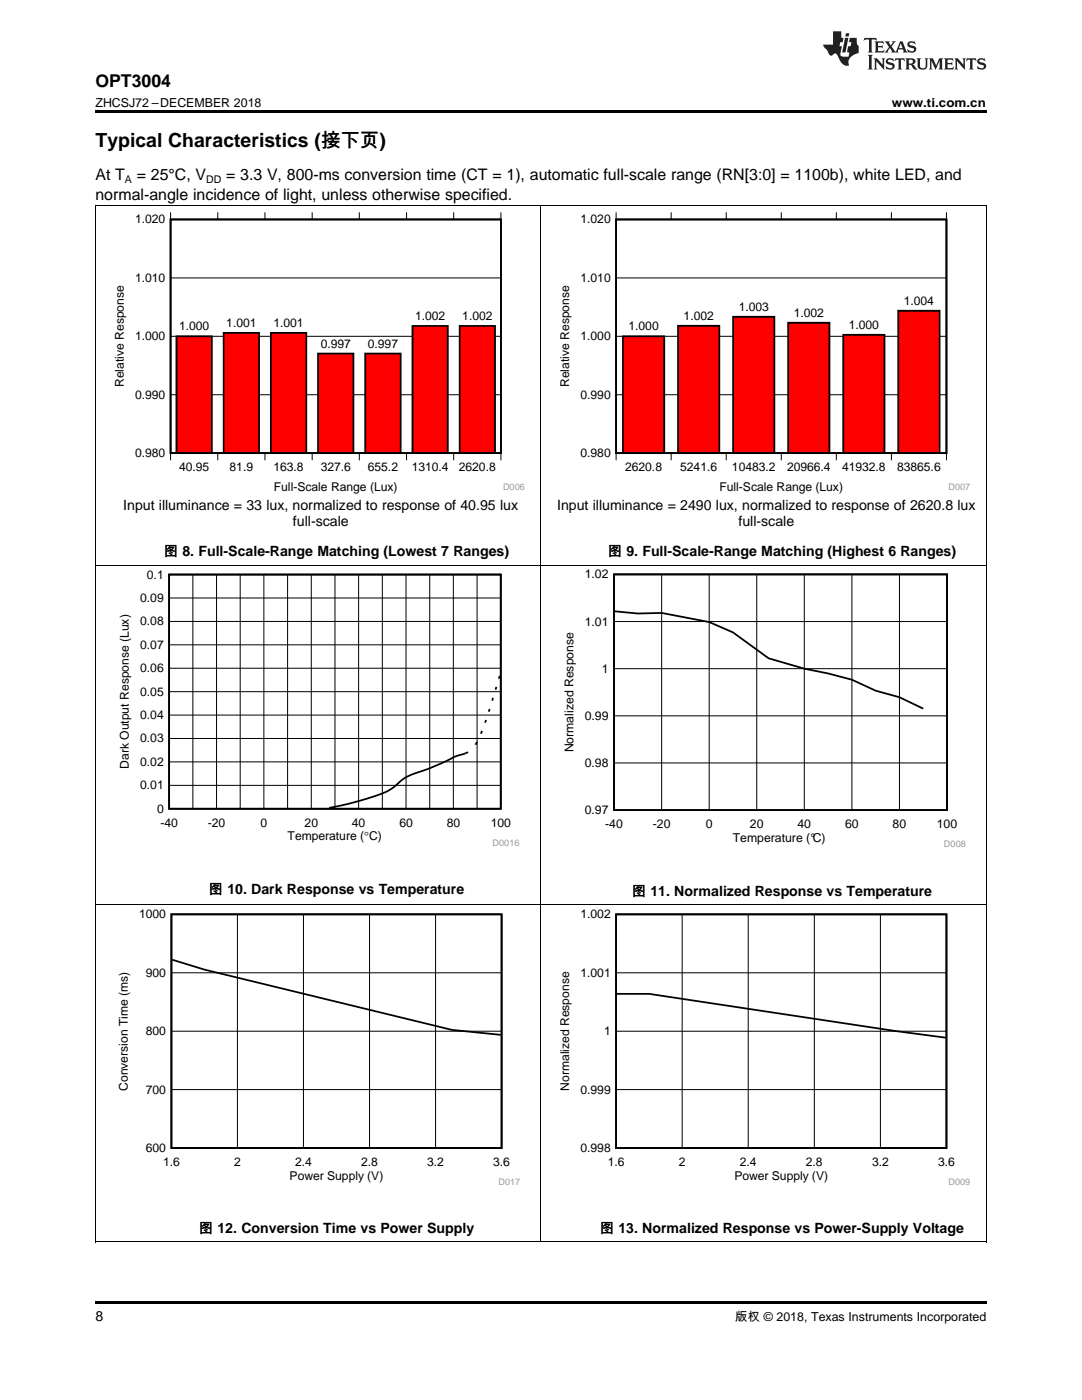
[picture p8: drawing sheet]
<svg xmlns="http://www.w3.org/2000/svg" width="216mm" height="279mm" viewBox="0 0 216 279" stroke-linecap="round" stroke-linejoin="round" font-family="sans-serif">
<path d="M19 247.9h.2zM196.7 247.9h.1zM19 259.7h177.8v.5h-177.8z" fill="#000"/>
<path d="M19.1 180.5v67.4M107.9 180.5v67.4M196.8 180.5v67.4M19 247.8h177.8" fill="none" stroke="#000" stroke-width=".2"/>
<path d="M23.2 181.5h80.6v55h-80.6z" fill-rule="evenodd" fill="#fff"/>
<path d="M34.2 182.5h65.9v46.6h-65.9zM34.4 191.5l6.4 2 49.4 12 9.7 1" fill="none" stroke="#000" stroke-width=".35"/>
<path d="M34.2 194.1h65.9M47.4 182.5v46.6M60.5 182.5v46.6M73.7 182.5v46.6M86.9 182.5v46.6M34.2 217.5h65.9M34.2 205.8h65.9" fill="none" stroke="#000" stroke-width=".2"/>
<path d="M111.3 181.5h82.3v55h-82.3z" fill-rule="evenodd" fill="#fff"/>
<path d="M122.9 182.5h66v46.6h-66zM123.1 198.3h6.4l49.5 7.5 9.7 1.3" fill="none" stroke="#000" stroke-width=".35"/>
<g fill="none" stroke="#000" stroke-width=".2">
<path d="M19.1 112.8v67.7M107.9 112.8v67.7M132 114.6v47.1M141.5 114.6v47.1M151 114.6v47.1M160.5 114.6v47.1M170 114.6v47.1M179.5 114.6v47.1M196.8 112.8v67.7M122.5 133.4h66.5M122.5 124h66.5M122.5 152.3h66.5"/>
<path d="M122.5 142.9h66.5M19 180.5h177.8M122.9 194.1h66M136.1 182.5v46.6M149.3 182.5v46.6M162.5 182.5v46.6M175.7 182.5v46.6M122.9 217.5h66M122.9 205.8h66"/>
</g>
<path d="M122.5 114.6h66.5v47.1h-66.5zM122.7 122l4.6 .4 4.7-.1 9.5 1.8 4.8 2.1 7.1 5.2 7.1 2 4.7 1 4.8 1.3 4.7 2.1 4.8 1.4 4.7 2.2" fill="none" stroke="#000" stroke-width=".36"/>
<path d="M23.4 113.7h80.2v55.1h-80.2z" fill-rule="evenodd" fill="#fff"/>
<path d="M33.7 114.7h66.2v46.7h-66.2zM98.4 139.3l-.2 .5M99 137.1l-.1 .5M99.7 134.9l-.2 .5M93.4 150.1l-.6 .3a22 22 0 0 0-5.2 2.1l-3.7 1.5a9.9 9.9 0 0 0-5.2 3 18.2 18.2 0 0 1-6.6 2.7l-6.4 1.5M95.2 148.1l-.3 .5M96.2 145.9l-.2 .5M97 143.7l-.2 .5M97.7 141.5l-.2 .5" fill="none" stroke="#000" stroke-width=".35"/>
<g fill="none" stroke="#000" stroke-width=".2">
<path d="M19.1 41.1v71.7M107.9 41.1v71.7M196.8 41.1v71.7M19 112.8h177.8M33.7 119.3h66.2M38.5 114.7v46.7M43.2 114.7v46.7M47.9 114.7v46.7M52.7 114.7v46.7M57.4 114.7v46.7M62.1 114.7v46.7M66.8 114.7v46.7"/>
<path d="M71.6 114.7v46.7M76.3 114.7v46.7M81 114.7v46.7M85.7 114.7v46.7M90.5 114.7v46.7M95.2 114.7v46.7M33.7 138h66.2M33.7 133.4h66.2M33.7 128.7h66.2M33.7 124h66.2M33.7 156.7h66.2M33.7 152h66.2"/>
<path d="M33.7 147.4h66.2M33.7 142.7h66.2"/>
</g>
<path d="M22.4 42.3h82.3v56.2h-82.3z" fill-rule="evenodd" fill="#fff"/>
<path d="M34 43.8h66v46.6h-66z" fill="none" stroke="#000" stroke-width=".35"/>
<g fill="none" stroke="#000" stroke-width=".2">
<path d="M34 42.4v1.4h66v-1.4M34 55.5h66M43.5 42.4v1.4M52.9 42.4v1.4M62.3 42.4v1.4M71.7 42.4v1.4M81.1 42.4v1.4M90.5 42.4v1.4M34 78.8h66M34 67.1h66M34 91.9v-1.5h66v1.5M43.5 90.4v1.5"/>
<path d="M52.9 90.4v1.5M62.3 90.4v1.5M71.7 90.4v1.5M81.1 90.4v1.5M90.5 90.4v1.5"/>
</g>
<path d="M35.2 67.1h7.1v23.3h-7.1z" fill-rule="evenodd" fill="#f00"/>
<path d="M35.2 67.1h7.1v23.3h-7.1z" fill="none" stroke="#000" stroke-width=".35"/>
<path d="M44.6 66.4h7.1v24h-7.1z" fill-rule="evenodd" fill="#f00"/>
<path d="M44.6 66.4h7.1v24h-7.1z" fill="none" stroke="#000" stroke-width=".35"/>
<path d="M54 66.4h7.1v24h-7.1z" fill-rule="evenodd" fill="#f00"/>
<path d="M54 66.4h7.1v24h-7.1z" fill="none" stroke="#000" stroke-width=".35"/>
<path d="M63.5 70.6h7v19.8h-7z" fill-rule="evenodd" fill="#f00"/>
<path d="M63.5 70.6h7v19.8h-7z" fill="none" stroke="#000" stroke-width=".35"/>
<path d="M72.9 70.6h7.1v19.8h-7.1z" fill-rule="evenodd" fill="#f00"/>
<path d="M72.9 70.6h7v19.8h-7z" fill="none" stroke="#000" stroke-width=".35"/>
<path d="M82.3 65h7.1v25.4h-7.1z" fill-rule="evenodd" fill="#f00"/>
<path d="M82.3 65.1h7.1v25.3h-7.1z" fill="none" stroke="#000" stroke-width=".35"/>
<path d="M91.7 65h7.1v25.4h-7.1z" fill-rule="evenodd" fill="#f00"/>
<path d="M34 43.8h66v46.6h-66zM91.7 65.1h7.1v25.3h-7.1z" fill="none" stroke="#000" stroke-width=".35"/>
<path d="M111.3 42.3h82.3v56.2h-82.3z" fill-rule="evenodd" fill="#fff"/>
<path d="M122.9 43.8h66v46.6h-66z" fill="none" stroke="#000" stroke-width=".35"/>
<g fill="none" stroke="#000" stroke-width=".2">
<path d="M122.9 42.4v1.4h66v-1.4M122.9 55.5h66M133.9 42.4v1.4M144.9 42.4v1.4M155.9 42.4v1.4M166.9 42.4v1.4M177.9 42.4v1.4M122.9 78.8h66M122.9 67.1h66M122.9 91.9v-1.5h66v1.5M133.9 90.4v1.5M144.9 90.4v1.5"/>
<path d="M155.9 90.4v1.5M166.9 90.4v1.5M177.9 90.4v1.5"/>
</g>
<path d="M124.3 67.1h8.3v23.3h-8.3z" fill-rule="evenodd" fill="#f00"/>
<path d="M124.3 67.1h8.2v23.3h-8.2z" fill="none" stroke="#000" stroke-width=".35"/>
<path d="M135.3 65h8.2v25.4h-8.2z" fill-rule="evenodd" fill="#f00"/>
<path d="M135.3 65h8.2v25.4h-8.2z" fill="none" stroke="#000" stroke-width=".35"/>
<path d="M146.3 63.2h8.2v27.2h-8.2z" fill-rule="evenodd" fill="#f00"/>
<path d="M146.3 63.2h8.2v27.2h-8.2z" fill="none" stroke="#000" stroke-width=".35"/>
<path d="M157.3 64.4h8.2v26h-8.2z" fill-rule="evenodd" fill="#f00"/>
<path d="M157.3 64.4h8.2v26h-8.2z" fill="none" stroke="#000" stroke-width=".35"/>
<path d="M168.3 66.8h8.2v23.6h-8.2z" fill-rule="evenodd" fill="#f00"/>
<path d="M168.3 66.8h8.2v23.6h-8.2z" fill="none" stroke="#000" stroke-width=".35"/>
<path d="M179.2 62h8.3v28.4h-8.3z" fill-rule="evenodd" fill="#f00"/>
<path d="M122.9 43.8h66v46.6h-66zM179.2 62h8.3v28.4h-8.3z" fill="none" stroke="#000" stroke-width=".35"/>
<path d="M19 41.1h177.8" fill="none" stroke="#000" stroke-width=".2"/>
<path d="M19 22h177.8v.5h-177.8z" fill="#000"/>
<g fill="#231f20">
<path d="M172.5 7.6l-.1 .5 .4-.2h.6v.1v2.1l-.2 .4h.9l-.2-.4v-2.1l.1-.1h.5l.5 .2-.2-.5zM174.5 8.3l.2 .3v1.5l-.2 .4h1.8l.2-.6a1.04 1.04 0 0 1-1.3 .2v-.7h.6l.3 .2v-.6l-.3 .2h-.6v-.6l.8-.1 .4 .3-.2-.5zM176.5 8.3l.9 1.1-.9 1.1h.8l-.2-.2 .4-.7 .5 .7-.2 .2h1.5l-.2-.2 .2-.4h.9l.1 .4-.2 .2h1l-.3-.3-.7-1.9h-.5l-.9 2-.8-1 .9-1h-.8l.1 .3-.4 .5-.3-.6 .1-.2zM179.7 8.6l.4 1h-.7zM181.3 8.4a.63 .63 0 0 0-.2 .7 .63 .63 0 0 0 .6 .4l.6 .2 .1 .2a.75 .75 0 0 1-.7 .4 .75 .75 0 0 1-.6-.5l.1 .7 .1-.1a1.11 1.11 0 0 0 1.5-.6 1.13 1.13 0 0 0-1.2-.8l-.1-.4a1.04 1.04 0 0 1 1.2 .2l-.2-.5-.2 .1-.4-.2zM173.2 10.9l.2 .4v2.2l-.2 .4h1l-.3-.4v-2.2l.3-.4zM174.3 11.6l.3 .4v1.5l-.3 .4h.8l-.2-.4v-1.3l1.5 1.7v-1.9l.2-.4h-.7l.2 .4v.9l-1.1-1.3zM177 11.8a.62 .62 0 0 0-.2 .7 .62 .62 0 0 0 .6 .4l.6 .1 .1 .3a.76 .76 0 0 1-.7 .3 .76 .76 0 0 1-.7-.4l.2 .7 .1-.1a1.11 1.11 0 0 0 1.5-.6 1.13 1.13 0 0 0-1.2-.8l-.1-.4a1.04 1.04 0 0 1 1.2 .2l-.2-.6-.2 .1-.5-.1zM178.7 11.6l-.2 .6a.61 .61 0 0 1 .8-.3v1.6l-.2 .4h.9l-.2-.4v-1.6a.63 .63 0 0 1 .7 .3l-.1-.6zM180.6 11.6l.3 .4v1.5l-.3 .4h1l-.2-.2-.1-.8 .6 .2a.76 .76 0 0 0 1.2 .7l-1-1a.58 .58 0 0 0 .6-.5 .58 .58 0 0 0-.5-.6zM181.4 11.9h.1a.45 .45 0 0 1 .5 .1 .45 .45 0 0 1 .1 .5l-.8 .2zM182.9 11.6l.2 .2a2.17 2.17 0 0 0 .3 1.9 .99 .99 0 0 0 1.6-.6v-1.1l.2-.4h-.7l.2 .2a1.92 1.92 0 0 1-.2 1.8 .6 .6 0 0 1-.9-.5v-1.1l.2-.4zM185.4 11.6l.2 .4v1.5l-.2 .4h.7l-.2-.4v-1.4l.8 1.8 .8-1.8v1.4l-.2 .4h.9l-.2-.4v-1.5l.2-.4h-.8l-.6 1.5-.6-1.5zM188.4 11.6l.2 .4v1.5l-.2 .4h1.8l.1-.6a1.04 1.04 0 0 1-1.2 .1v-.6h.5l.4 .2v-.6l-.4 .2h-.5v-.7h.8l.3 .3-.1-.6zM190.5 11.6l.2 .4v1.5l-.2 .4h.7l-.2-.4v-1.3l1.5 1.7v-1.9l.2-.4h-.7l.2 .4v.9l-1.1-1.3zM192.9 11.6l-.1 .6a.61 .61 0 0 1 .7-.3l.1 1.6-.3 .4h1l-.3-.4 .1-1.6a.63 .63 0 0 1 .7 .3l-.1-.6zM195.2 11.8a.62 .62 0 0 0-.2 .7 .62 .62 0 0 0 .6 .4l.6 .1 .1 .3a.76 .76 0 0 1-.7 .3 .76 .76 0 0 1-.6-.4l.1 .7 .1-.1a1.11 1.11 0 0 0 1.6-.6 1.13 1.13 0 0 0-1.3-.8l-.1-.4a1.04 1.04 0 0 1 1.2 .2l-.1-.6-.2 .1-.5-.1z"/>
<path d="M166.2 6.3v2.6h-1.9v.4l.8 .9a.91 .91 0 0 0 1 .8 .56 .56 0 0 1 .5-.3 .56 .56 0 0 1 .5 .3l.4 .8a1.53 1.53 0 0 0 1.9 1.2 1.54 1.54 0 0 1 1-2.1l.9-.3v-1.4a1.52 1.52 0 0 1-.4-1.6h-1.3l-.2 .8h.5l-.2 .8h-.5l-.1 1v.2l.4 .1-.2 .8a1.93 1.93 0 0 1-1.6-.3l.3-1.8h-.5l.2-.8h.4l.2-.8h-.4v-1.3zM168.6 7.6l-.6 2.9h.7l.6-2.9zM168.8 6.6l-.1 .7h.6l.2-.7z"/>
</g>
<text font-size="3.9" x="19" y="29.3">Typical Characteristics (接下页)</text>
<text font-size="3.5" x="19" y="17.3">OPT3004</text>
<g font-size="3.2">
<text x="19" y="36">At T</text>
<text x="27.3" y="36">= 25°C, V</text>
<text x="45.1" y="36">= 3.3 V, 800-ms conversion time (CT = 1), automatic full-scale range (RN[3:0] = 1100b), white LED, and</text>
<text x="19" y="39.9">normal-angle incidence of light, unless otherwise specified.</text>
</g>
<g font-size="2.8">
<text x="24.6" y="101.8">Input illuminance = 33 lux, normalized to response of 40.95 lux</text>
<text x="111.2" y="101.8">Input illuminance = 2490 lux, normalized to response of 2620.8 lux</text>
<text x="58.5" y="105">full-scale</text>
<text x="147.4" y="105">full-scale</text>
<text x="32.7" y="111.1">图 8. Full-Scale-Range Matching (Lowest 7 Ranges)</text>
<text x="121.3" y="111.1">图 9. Full-Scale-Range Matching (Highest 6 Ranges)</text>
<text x="41.7" y="178.4">图 10. Dark Response vs Temperature</text>
<text x="126.1" y="178.8">图 11. Normalized Response vs Temperature</text>
<text x="39.7" y="246.1">图 12. Conversion Time vs Power Supply</text>
<text x="119.7" y="246.1">图 13. Normalized Response vs Power-Supply Voltage</text>
<text x="19" y="263.6">8</text>
</g>
<g font-size="2.5">
<text x="19" y="21.4">ZHCSJ72 –DECEMBER 2018</text>
<text x="178" y="21.4">www.ti.com.cn</text>
<text x="146.7" y="263.6">版权 © 2018, Texas Instruments Incorporated</text>
</g>
<g font-size="2.4">
<text x="26.9" y="44.6">1.020</text>
<text x="115.8" y="44.6">1.020</text>
<text x="26.9" y="56.3">1.010</text>
<text x="115.8" y="56.3">1.010</text>
<text x="35.7" y="65.9">1.000</text>
<text x="45.2" y="65.2">1.001</text>
<text x="54.6" y="65.2">1.001</text>
<text x="82.8" y="63.9">1.002</text>
<text x="92.2" y="63.9">1.002</text>
<text x="125.4" y="65.9">1.000</text>
<text x="136.4" y="63.8">1.002</text>
<text x="147.4" y="62">1.003</text>
<text x="158.4" y="63.2">1.002</text>
<text x="169.4" y="65.6">1.000</text>
<text x="180.4" y="60.8">1.004</text>
<text x="26.9" y="67.9">1.000</text>
<text x="64" y="69.4">0.997</text>
<text x="73.4" y="69.4">0.997</text>
<text x="115.8" y="67.9">1.000</text>
<text x="24.7" y="77.3" transform="rotate(-90 24.7 77.3)">Relative Response</text>
<text x="113.6" y="77.3" transform="rotate(-90 113.6 77.3)">Relative Response</text>
<text x="26.9" y="79.6">0.990</text>
<text x="115.8" y="79.6">0.990</text>
<text x="26.9" y="91.2">0.980</text>
<text x="35.7" y="94">40.95</text>
<text x="45.8" y="94">81.9</text>
<text x="54.6" y="94">163.8</text>
<text x="64" y="94">327.6</text>
<text x="73.4" y="94">655.2</text>
<text x="82.2" y="94">1310.4</text>
<text x="91.6" y="94">2620.8</text>
<text x="115.8" y="91.2">0.980</text>
<text x="124.7" y="94">2620.8</text>
<text x="135.7" y="94">5241.6</text>
<text x="146.1" y="94">10483.2</text>
<text x="157" y="94">20966.4</text>
<text x="168" y="94">41932.8</text>
<text x="179" y="94">83865.6</text>
<text x="54.7" y="98">Full-Scale Range (Lux)</text>
<text x="143.6" y="98">Full-Scale Range (Lux)</text>
<text x="29.3" y="115.5">0.1</text>
<text x="116.7" y="115.4">1.02</text>
<text x="28" y="124.8">0.08</text>
<text x="28" y="120.1">0.09</text>
<text x="116.7" y="124.8">1.01</text>
<text x="28" y="129.5">0.07</text>
<text x="28" y="134.2">0.06</text>
<text x="120.1" y="134.3">1</text>
<text x="28" y="143.5">0.04</text>
<text x="28" y="138.8">0.05</text>
<text x="116.7" y="143.7">0.99</text>
<text x="28" y="148.2">0.03</text>
<text x="25.7" y="153.4" transform="rotate(-90 25.7 153.4)">Dark Output Response (Lux)</text>
<text x="28" y="152.8">0.02</text>
<text x="114.5" y="150.1" transform="rotate(-90 114.5 150.1)">Normalized Response</text>
<text x="116.7" y="153.1">0.98</text>
<text x="28" y="157.5">0.01</text>
<text x="31.3" y="162.2">0</text>
<text x="32" y="165">-40</text>
<text x="41.5" y="165">-20</text>
<text x="52" y="165">0</text>
<text x="57.4" y="167.7">Temperature (qC)</text>
<text x="60.8" y="165">20</text>
<text x="70.2" y="165">40</text>
<text x="79.7" y="165">60</text>
<text x="89.1" y="165">80</text>
<text x="97.9" y="165">100</text>
<text x="116.7" y="162.5">0.97</text>
<text x="120.8" y="165.3">-40</text>
<text x="130.3" y="165.3">-20</text>
<text x="140.8" y="165.3">0</text>
<text x="149.6" y="165.3">20</text>
<text x="159.1" y="165.3">40</text>
<text x="168.6" y="165.3">60</text>
<text x="178.1" y="165.3">80</text>
<text x="186.9" y="165.3">100</text>
<text x="146.2" y="168">Temperature (°C)</text>
<text x="27.8" y="183.3">1000</text>
<text x="115.8" y="183.3">1.002</text>
<text x="29.1" y="194.9">900</text>
<text x="115.8" y="194.9">1.001</text>
<text x="29.1" y="206.6">800</text>
<text x="120.5" y="206.6">1</text>
<text x="25.5" y="217.7" transform="rotate(-90 25.5 217.7)">Conversion Time (ms)</text>
<text x="29.1" y="218.2">700</text>
<text x="113.6" y="217.7" transform="rotate(-90 113.6 217.7)">Normalized Response</text>
<text x="115.8" y="218.2">0.999</text>
<text x="29.1" y="229.9">600</text>
<text x="32.5" y="232.7">1.6</text>
<text x="46.7" y="232.7">2</text>
<text x="58.9" y="232.7">2.4</text>
<text x="72.1" y="232.7">2.8</text>
<text x="85.2" y="232.7">3.2</text>
<text x="98.4" y="232.7">3.6</text>
<text x="115.8" y="229.9">0.998</text>
<text x="121.3" y="232.7">1.6</text>
<text x="135.4" y="232.7">2</text>
<text x="147.6" y="232.7">2.4</text>
<text x="160.8" y="232.7">2.8</text>
<text x="174" y="232.7">3.2</text>
<text x="187.2" y="232.7">3.6</text>
<text x="57.8" y="235.4">Power Supply (V)</text>
<text x="146.5" y="235.4">Power Supply (V)</text>
</g>
<g font-size="2.1">
<text x="24.9" y="36.6">A</text>
<text x="41.1" y="36.6">DD</text>
</g>
<g font-size="1.8" fill="#999">
<text x="100.4" y="97.8">D006</text>
<text x="189.3" y="97.8">D007</text>
<text x="98.3" y="168.8">D0016</text>
<text x="188.4" y="169.1">D008</text>
<text x="99.5" y="236.5">D017</text>
<text x="189.3" y="236.5">D009</text>
</g>
</svg>
